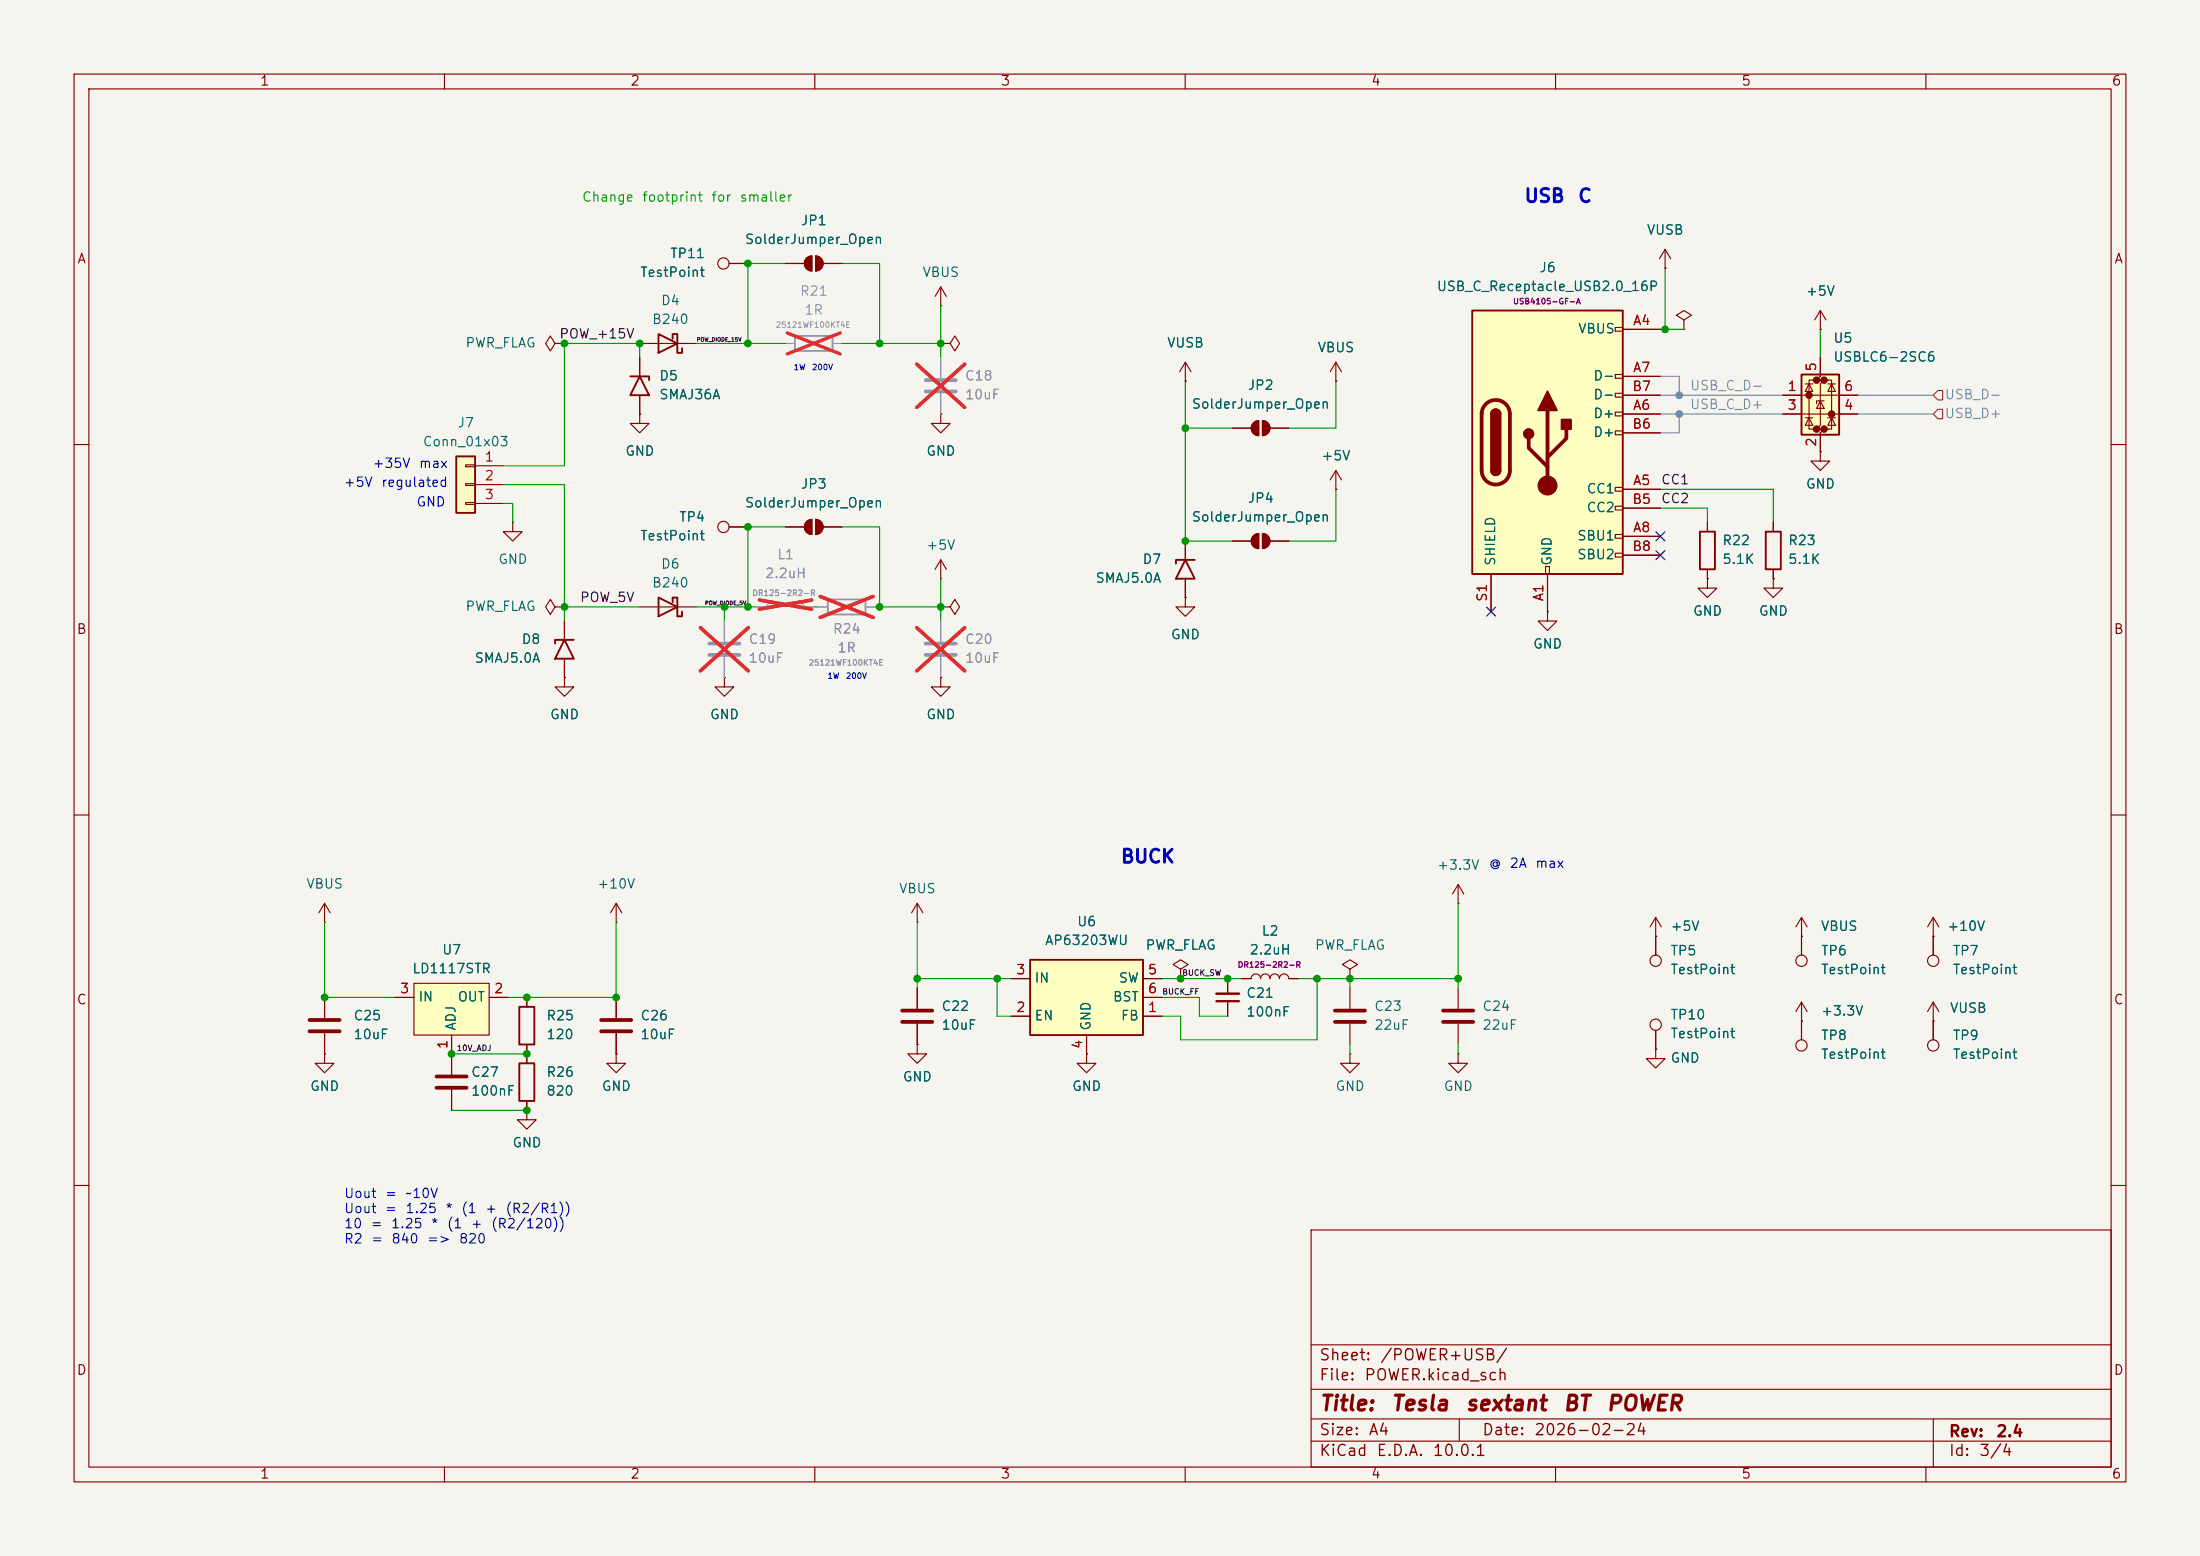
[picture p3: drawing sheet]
<svg xmlns="http://www.w3.org/2000/svg" width="297mm" height="210mm" viewBox="0 0 297 210" stroke-linecap="round" stroke-linejoin="round" font-family="sans-serif">
<path d="M0 0h297v210h-297z" fill="#f5f4ef" stroke="#f5f4ef" stroke-width=".14"/>
<g fill="none" stroke="#840000" stroke-width=".15">
<path d="M10 10h277v190h-277zM12 12h273v186h-273zM60 10v2M110 10v2M160 10v2M210 10v2M260 10v2M10 60h2M285 60h2M10 110h2M285 110h2M10 160h2"/>
<path d="M177 166h108v32h-108zM285 160h2M60 198v2M110 198v2M160 198v2M177 194.5h108M177 191.5h108M177 187.5h108M177 181.5h108M197 191.5v3M210 198v2M260 198v2"/>
<path d="M261 191.5v6.5"/>
</g>
<path d="M55.9 132.7h10.1v7h-10.1z" fill="#ffffc2"/>
<g fill="none" stroke="#840000" stroke-width=".15">
<path d="M127 78.1h.1M127 75.6l-.8 1.2M127 75.6l.8 1.2M127 75.6v2.5M166.4 73h2.5M169.2 72.3l.3-.2 .4-.1v2a1.01 1.01 0 0 1-.9-.6 1.01 1.01 0 0 1 .2-1.1zM170.4 74a1.01 1.01 0 0 0 1-1 1.01 1.01 0 0 0-1-1v2M171.4 73h2.6M180.3 66h.1M180.3 63.5l-.7 1.3M180.3 63.5l.8 1.3M180.3 63.5v2.5"/>
<path d="M245.7 61v1.2h1.3l-1.3 1.3-1.2-1.3h1.2M245.7 61h.1M127 81.9h1.3l.6-1 .6 1-.6 1-.6-1M127 81.9h.1M127 91.4v1.3h1.3l-1.3 1.3-1.3-1.3h1.3M127 91.4h.1M208.9 82.6v1.2h1.3l-1.3 1.3-1.3-1.3h1.3M208.9 82.6h.1M196.8 119.4l-.7 1.3M196.8 119.4l.8 1.3M196.8 119.4v2.5M53.3 134.6h2.6"/>
<path d="M55.9 132.7h10.1v7h-10.1zM61 139.7v2.5M66 134.6h2.6M123.8 124.5h.1M123.8 121.9l-.7 1.3M123.8 121.9l.8 1.3M123.8 121.9v2.6M167.6 132.1h1.3a.64 .64 0 0 1 .6-.7 .64 .64 0 0 1 .7 .7 .64 .64 0 0 1 .6-.7 .64 .64 0 0 1 .6 .7 .64 .64 0 0 1 .7-.7 .64 .64 0 0 1 .6 .7 .64 .64 0 0 1 .7-.7 .64 .64 0 0 1 .6 .7h1.3M182.2 130.8l1.1-.6-1.1-.7-1 .7 1 .6v1.3M182.2 132.1h.1M196.8 121.9h.1M223.5 126.4h.1"/>
<path d="M223.5 123.8v5.1M223.5 139.1v2.5M223.5 123.8l-.7 1.3M223.5 123.8l.8 1.3M123.8 141v1.2h1.3l-1.3 1.3-1.2-1.3h1.2M123.8 141h.1M146.7 142.2v1.3h1.3l-1.3 1.3-1.3-1.3h1.3M146.7 142.2h.1"/>
<circle cx="223.5" cy="129.7" r=".76"/>
<circle cx="223.5" cy="138.3" r=".76"/>
</g>
<path d="M111.8 80.9h5v2h-5z" fill="none" stroke="#9c9b98" stroke-width=".25"/>
<path d="M110.5 81.9h1.3M116.8 81.9h1.3M127 83.8v2.8M127 88.6v2.8" fill="none" stroke="#9c9b98" stroke-width=".15"/>
<path d="M110.7 80.5l7.2 2.8M117.9 80.5l-7.2 2.8M123.8 84.7l6.4 5.9M130.2 84.7l-6.4 5.9" fill="none" stroke="#e12e31" stroke-width=".46"/>
<path d="M125 86.9h4M125 88.4h4" fill="none" stroke="#9c9b98" stroke-width=".51"/>
<g fill="#840000" stroke="#840000" stroke-width=".15">
<path d="M169.2 72.3l.3-.2 .4-.1v2a1.01 1.01 0 0 1-.9-.6 1.01 1.01 0 0 1 .2-1.1z"/>
<path d="M170.4 72a1.01 1.01 0 0 1 1 1 1.01 1.01 0 0 1-1 1z"/>
</g>
<path d="M243.2 50.5h5.1v8.2h-5.1z" fill="#ffffc2"/>
<g fill="#840000" stroke="#840000" stroke-width=".51">
<circle cx="244.2" cy="53.3" r=".25"/>
<circle cx="245.2" cy="51.3" r=".25"/>
<circle cx="245.2" cy="57.9" r=".25"/>
<circle cx="246.3" cy="51.3" r=".25"/>
<circle cx="246.3" cy="57.9" r=".25"/>
<circle cx="247.3" cy="55.9" r=".25"/>
</g>
<g fill="none" stroke="#840000" stroke-width=".15">
<path d="M240.7 53.3h10.1M240.7 55.9h10.1M243.7 56.4h1M243.7 51.8h1M244.2 51.8l.5 1h-1zM244.2 56.4l.5 1h-1zM245.2 51.3h-1v6.6h1M245.7 48.3v2.5l-.5 .5h1.1l-.6 .5v5.6l-.5 .5h1.1l-.6 .5v2.6M245.7 54.1l.6 1h-1.1zM246.3 54.1h-1.1v.4M246.3 51.3h1v6.6h-1M246.8 56.4h1"/>
<path d="M246.8 51.8h1M247.3 51.8l.5 1h-1zM247.3 56.4l.5 1h-1zM160 73v2.6M160 78.1v2.5M230.5 78.1v1.3h1.3l-1.3 1.2-1.3-1.2h1.3M230.5 78.1h.1M239.4 78.1v1.3h1.3l-1.3 1.2-1.3-1.2h1.3M239.4 78.1h.1M160 80.6v1.3h1.3l-1.3 1.3-1.3-1.3h1.3M160 80.6h.1M196.8 133.4v2.7"/>
<path d="M196.8 138.2v2.8"/>
</g>
<path d="M243.2 50.5h5.1v8.2h-5.1zM160 75.6l1.3 2.5h-2.6zM161.3 75.6h-2.6v.5" fill="none" stroke="#840000" stroke-width=".25"/>
<path d="M194.8 136.4h4.1M194.8 137.9h4.1" fill="none" stroke="#840000" stroke-width=".51"/>
<path d="M198.8 41.9h20.3v35.6h-20.3z" fill="#ffffc2"/>
<g fill="none" stroke="#840000" stroke-width=".15">
<path d="M127 38.7l-.8 1.3M127 38.7l.8 1.3M127 38.7v2.6M127 55.9v1.3h1.3l-1.3 1.2-1.3-1.2h1.3M127 55.9h.1M127 41.3h.1M127 46.4h1.3l.6-1.1 .6 1.1-.6 1-.6-1M127 46.4h.1M160 51.4h.1M160 48.9l-.7 1.3M160 48.9l.8 1.3M160 48.9v2.5"/>
<path d="M166.4 57.8h2.5M169.2 57.1l.3-.2 .4-.1v2a1.01 1.01 0 0 1-.9-.6 1.01 1.01 0 0 1 .2-1.1zM170.4 56.8a1.01 1.01 0 0 1 1 1 1.01 1.01 0 0 1-1 1zM171.4 57.8h2.6M180.3 51.4h.1M180.3 48.9l-.7 1.3M180.3 48.9l.8 1.3M180.3 48.9v2.5M218.1 44.2h1v.5h-1zM218.1 50.5h1v.6h-1zM218.1 53.1h1v.5h-1zM218.1 55.6h1v.5h-1z"/>
<path d="M218.1 58.2h1v.5h-1zM219.1 44.5h5.1M219.1 55.9h5.1M219.1 50.8h5.1M219.1 58.4h5.1M219.1 53.3h5.1M245.7 44.5h.1M245.7 41.9l-.7 1.3M245.7 41.9l.8 1.3M245.7 41.9v2.6M201.3 77.5v5.1M208.7 76.5h.5v1h-.5z"/>
<path d="M208.9 77.5v5.1M218.1 65.8h1v.5h-1zM218.1 68.3h1v.5h-1zM218.1 72.1h1v.5h-1zM218.1 74.7h1v.5h-1zM219.1 66h5.1M219.1 72.4h5.1M219.1 68.6h5.1M219.1 74.9h5.1M159.4 130.8l1-.6-1-.7-1 .7 1 .6v1.3M159.4 132.1h.1"/>
</g>
<path d="M198.8 41.9h20.3v35.6h-20.3zM201.3 55.9a.64 .64 0 0 1 .6-.7 .64 .64 0 0 1 .7 .7M201.3 63.5a.64 .64 0 0 0 .6 .6 .64 .64 0 0 0 .7-.6" fill="none" stroke="#840000" stroke-width=".25"/>
<path d="M200.6 54.5a1.9 1.9 0 0 1 2.1-.4 1.9 1.9 0 0 1 1.1 1.8v7.6a1.91 1.91 0 0 1-1.9 1.9 1.91 1.91 0 0 1-1.9-1.9v-7.6a1.9 1.9 0 0 1 .6-1.4zM206.4 59.2v1.3l2.5 2.5M208.9 55.4v10.1M211.5 57.9v1.3l-2.6 2.5" fill="none" stroke="#840000" stroke-width=".51"/>
<g fill="#840000" stroke="#840000" stroke-width=".25">
<path d="M201.3 55.9h1.3v7.6h-1.3z"/>
<path d="M201.5 55.4a.64 .64 0 0 1 .7-.1 .64 .64 0 0 1 .4 .6h-1.3z"/>
<path d="M201.3 63.5h1.3a.64 .64 0 0 1-.7 .6 .64 .64 0 0 1-.6-.6z"/>
<path d="M208.9 52.8l1.3 2.6h-2.6z"/>
<path d="M210.8 56.6h1.3v1.3h-1.3z"/>
<circle cx="206.4" cy="58.5" r=".63"/>
</g>
<g fill="#840000" stroke="#840000" stroke-width=".15">
<path d="M169.2 57.1l.3-.2 .4-.1v2a1.01 1.01 0 0 1-.9-.6 1.01 1.01 0 0 1 .2-1.1z"/>
<path d="M170.4 56.8a1.01 1.01 0 0 1 1 1 1.01 1.01 0 0 1-1 1z"/>
<circle cx="208.9" cy="65.5" r="1.27"/>
</g>
<path d="M125 51.3h4M125 52.8h4" fill="none" stroke="#9c9b98" stroke-width=".51"/>
<path d="M127 48.3v2.8M127 53.1v2.8" fill="none" stroke="#9c9b98" stroke-width=".15"/>
<path d="M123.8 49.1l6.4 5.9M130.2 49.1l-6.4 5.9" fill="none" stroke="#e12e31" stroke-width=".46"/>
<path d="M139.1 129.5h15.2v10.2h-15.2z" fill="#ffffc2"/>
<path d="M85.1 50.8h2.5v.5M86.4 50.8l1.2 2.5h-2.5zM88.9 45.1l2.5 1.3-2.5 1.2zM90.8 45.7v-.6h.6v2.5h.7v-.6M76.2 86.4l1.3 2.5h-2.6zM77.5 86.4h-2.6v.5M88.9 80.6l2.5 1.3-2.5 1.3zM90.8 81.3v-.7h.6v2.6h.7v-.6M70.1 135.9h2v5.1h-2zM139.1 129.5h15.2v10.2h-15.2zM70.1 143.5h2v5.1h-2z" fill="none" stroke="#840000" stroke-width=".25"/>
<g fill="none" stroke="#840000" stroke-width=".15">
<path d="M98.4 35.6h2.6M106 35.6h2.6M108.9 34.8l.3-.2 .4-.1v2.1a1.02 1.02 0 0 1-.9-.7 1.02 1.02 0 0 1 .2-1.1zM110.1 34.5a1.02 1.02 0 0 1 1 1.1 1.02 1.02 0 0 1-1 1zM111.1 35.6h2.6M224.8 36.2h.1M224.8 33.7l-.8 1.2M224.8 33.7l.8 1.2M224.8 33.7v2.5M74.9 46.4l-.6-1.1-.6 1.1 .6 1 .6-1h1.3M76.2 46.4h.1M86.4 55.9v1.3h1.2l-1.2 1.2-1.3-1.2h1.3"/>
<path d="M86.4 55.9h.1M86.4 48.3v2.5M86.4 53.3v2.6M86.4 46.4h7.6M69.2 70.5v1.3h1.3l-1.3 1.2-1.3-1.2h1.3M69.2 70.5h.1M98.4 71.1h2.6M106 71.1h2.6M108.9 70.4l.3-.2 .4-.1v2a1.02 1.02 0 0 1-.9-.6 1.02 1.02 0 0 1 .2-1.1zM110.1 70.1a1.02 1.02 0 0 1 1 1 1.02 1.02 0 0 1-1 1zM111.1 71.1h2.6M74.9 81.9l-.6-1-.6 1 .6 1 .6-1h1.3"/>
<path d="M76.2 91.4v1.3h1.3l-1.3 1.3-1.3-1.3h1.3M76.2 91.4h.1M76.2 81.9h.1M76.2 83.8v2.6M76.2 88.9v2.5M86.4 81.9h7.6M97.8 91.4v1.3h1.3l-1.3 1.3-1.3-1.3h1.3M97.8 91.4h.1M43.8 124.5h.1M43.8 121.9v2.6M43.8 134.6v2.8M43.8 139.4v2.8"/>
<path d="M43.8 121.9l-.7 1.3M43.8 121.9l.8 1.3M71.1 134.6v1.3M83.2 124.5h.1M83.2 121.9v2.6M83.2 134.6v2.8M83.2 139.4v2.8M83.2 121.9l-.8 1.3M83.2 121.9l.7 1.3M123.8 133.4v2.7M123.8 138.2v2.8M136.5 137.2h2.6"/>
<path d="M136.5 132.1h2.6M146.7 139.7v2.5M154.3 137.2h2.5M154.3 132.1h2.5M154.3 134.6h2.5M165.7 132.1v2M165.7 135.1v2.1M182.2 133.4v2.7M182.2 138.2v2.8M243.2 126.4h.1M243.2 137.8h.1M243.2 123.8l-.8 1.3"/>
<path d="M243.2 123.8l.8 1.3M243.2 123.8v5.1M243.2 135.3v5M243.2 135.3l-.8 1.2M243.2 135.3l.8 1.2M261 137.8h.1M261 126.4h.1M261 135.3l-.8 1.2M261 135.3l.7 1.2M261 123.8v5.1M261 135.3v5M261 123.8l-.8 1.3"/>
<path d="M261 123.8l.7 1.3M43.8 142.2v1.3h1.3l-1.3 1.3-1.3-1.3h1.3M43.8 142.2h.1M61 142.2v2.8M61 147.1v2.8M71.1 149.9v1.2h1.3l-1.3 1.3-1.3-1.3h1.3M71.1 149.9h.1M71.1 141v2.5M71.1 148.6v1.3M83.2 142.2v1.3h1.3l-1.3 1.3-1.3-1.3h1.3M83.2 142.2h.1M182.2 142.2v1.3h1.3l-1.3 1.3-1.2-1.3h1.2"/>
<path d="M182.2 142.2h.1M196.8 142.2v1.3h1.3l-1.3 1.3-1.2-1.3h1.2M196.8 142.2h.1M223.5 141.6v1.3h1.3l-1.3 1.2-1.3-1.2h1.3M223.5 141.6h.1"/>
<circle cx="97.7" cy="35.6" r=".76"/>
<circle cx="97.7" cy="71.1" r=".76"/>
<circle cx="243.2" cy="129.7" r=".76"/>
<circle cx="261" cy="129.7" r=".76"/>
<circle cx="243.2" cy="141.1" r=".76"/>
<circle cx="261" cy="141.1" r=".76"/>
</g>
<path d="M41.8 137.7h4M41.8 139.2h4M81.2 137.7h4M81.2 139.2h4M121.8 136.4h4.1M121.8 137.9h4.1M180.2 136.4h4.1M180.2 137.9h4.1M58.9 145.3h4.1M58.9 146.8h4.1" fill="none" stroke="#840000" stroke-width=".51"/>
<path d="M164.2 135.1h3.1" fill="none" stroke="#840000" stroke-width=".3"/>
<path d="M164.2 134.1h3.1" fill="none" stroke="#840000" stroke-width=".33"/>
<path d="M107.3 45.3h5.1v2.1h-5.1z" fill="none" stroke="#9c9b98" stroke-width=".25"/>
<path d="M106 46.4h1.3M112.4 46.4h1.3M97.8 83.8v2.8M97.8 88.6v2.8M102.2 81.9h1.3a.64 .64 0 0 1 .6-.6 .64 .64 0 0 1 .7 .6 .64 .64 0 0 1 .6-.6 .64 .64 0 0 1 .6 .6 .64 .64 0 0 1 .7-.6 .64 .64 0 0 1 .6 .6 .64 .64 0 0 1 .6-.6 .64 .64 0 0 1 .7 .6h1.3" fill="none" stroke="#9c9b98" stroke-width=".15"/>
<path d="M106.3 44.9l7.1 2.9M113.4 44.9l-7.1 2.9M94.6 84.7l6.4 5.9M101 84.7l-6.4 5.9M102.5 81l7.1 1.2M109.6 81l-7.1 1.2" fill="none" stroke="#e12e31" stroke-width=".46"/>
<g fill="#840000" stroke="#840000" stroke-width=".15">
<path d="M108.9 34.8l.3-.2 .4-.1v2.1a1.02 1.02 0 0 1-.9-.7 1.02 1.02 0 0 1 .2-1.1z"/>
<path d="M110.1 34.5a1.02 1.02 0 0 1 1 1.1 1.02 1.02 0 0 1-1 1z"/>
<path d="M108.9 70.4l.3-.2 .4-.1v2a1.02 1.02 0 0 1-.9-.6 1.02 1.02 0 0 1 .2-1.1z"/>
<path d="M110.1 70.1a1.02 1.02 0 0 1 1 1 1.02 1.02 0 0 1-1 1z"/>
</g>
<path d="M95.8 86.9h4M95.8 88.4h4" fill="none" stroke="#9c9b98" stroke-width=".51"/>
<path d="M61.6 61.6h2.5v7.6h-2.5z" fill="#ffffc2"/>
<path d="M61.6 61.6h2.5v7.6h-2.5zM229.5 71.8h2v5h-2zM238.4 71.8h2v5h-2z" fill="none" stroke="#840000" stroke-width=".25"/>
<g fill="none" stroke="#840000" stroke-width=".15">
<path d="M98.4 35.6h2.6M106 35.6h2.6M111.1 35.6h2.6M224.8 36.2h.1M86.4 55.9h.1M86.4 48.3v2.5M86.4 53.3v2.6M127 55.9h.1M160 51.4h.1M166.4 57.8h2.5M171.4 57.8h2.6M180.3 51.4h.1"/>
<path d="M219.1 53.3h5.1M219.1 55.9h5.1M219.1 44.5h5.1M219.1 50.8h5.1M219.1 58.4h5.1M227.3 43.2l1-.7-1-.6-1 .6 1 .7v1.3M227.3 44.5h.1M240.7 53.3h2.5M240.7 55.9h2.5M245.7 44.5h.1M245.7 48.3v2.5M245.7 58.4v2.6"/>
<path d="M248.3 53.3h2.5M248.3 55.9h2.5M62.9 62.7h1.2v.3h-1.2zM62.9 65.3h1.2v.2h-1.2zM62.9 67.8h1.2v.3h-1.2zM64.1 62.9h3.8M64.1 65.4h3.8M64.1 67.9h3.8M98.4 71.1h2.6M106 71.1h2.6M111.1 71.1h2.6M160 73v2.6"/>
<path d="M160 78.1v2.5M166.4 73h2.5M171.4 73h2.6M180.3 66h.1M201.3 77.5v5.1M208.9 77.5v5.1M219.1 66h5.1M219.1 72.4h5.1M219.1 68.6h5.1M219.1 74.9h5.1M230.5 78.1h.1M230.5 70.5v1.3"/>
<path d="M230.5 76.8v1.3M239.4 78.1h.1M239.4 70.5v1.3M239.4 76.8v1.3M245.7 61h.1M76.2 91.4h.1M76.2 83.8v2.6M76.2 88.9v2.5M97.8 91.4h.1M127 91.4h.1M160 80.6h.1M208.9 82.6h.1"/>
<path d="M43.8 134.6v2.8M43.8 139.4v2.8M53.3 134.6h2.6M61 139.7v5.3M66 134.6h2.6M71.1 134.6v1.3M83.2 134.6v2.8M83.2 139.4v2.8M123.8 133.4v2.7M123.8 138.2v2.8M136.5 132.1h2.6M136.5 137.2h2.6"/>
<path d="M146.7 139.7v2.5M154.3 134.6h2.5M154.3 132.1h2.5M154.3 137.2h2.5M159.4 132.1h.1M165.7 132.1v2M165.7 135.1v2.1M167.6 132.1h1.3M174 132.1h1.3M223.5 126.4h.1M223.5 126.4v2.5M223.5 139.1v2.5"/>
<path d="M243.2 126.4h.1M243.2 137.8h.1M243.2 126.4v2.5M243.2 137.8v2.5M261 137.8h.1M261 126.4h.1M261 126.4v2.5M261 137.8v2.5M43.8 142.2h.1M61 147.1v2.8M71.1 149.9h.1M71.1 141v2.5"/>
<path d="M71.1 148.6v1.3M83.2 142.2h.1M123.8 141h.1M146.7 142.2h.1M223.5 141.6h.1"/>
</g>
<path d="M261.6 55.2h.7v1.3h-.7l-.6-.6zM261.6 52.7h.7v1.3h-.7l-.6-.7z" fill="none" stroke="#725600" stroke-width=".15"/>
<g fill="none" stroke="#009600" stroke-width=".15">
<path d="M106 35.6h-5v10.8M113.7 35.6h5v10.8M224.8 36.2v8.3M86.4 48.3v-1.9h-10.2v16.5h-8.3M94 46.4h12M113.7 46.4h13.3M127 41.3v7M160 57.8h6.4M160 51.4v21.6h6.4M180.3 51.4v6.4h-6.3M224.2 44.5h3.1M245.7 44.5v3.8"/>
<path d="M67.9 65.4h8.3v18.4M67.9 67.9h1.3v2.6M106 71.1h-5v10.8M113.7 71.1h5v10.8M127 78.1v5.7M180.3 66v7h-6.3M224.2 68.6h6.3v1.9M224.2 66h15.2v4.5M76.2 81.9h10.2M94 81.9h8.2M97.8 81.9v1.9M109.9 81.9h.6"/>
<path d="M118.1 81.9h8.9M43.8 124.5v10.1h9.5M83.2 124.5v10.1h-14.6M123.8 132.1h12.7M123.8 124.5v8.9M134.6 132.1v5.1h1.9M156.8 132.1h10.8M156.8 134.6h5.1v2.6h3.8M175.3 132.1h21.5M177.8 132.1v8.2h-18.4v-3.1h-2.6M182.2 132.1v1.3M196.8 121.9v11.5"/>
<path d="M61 149.9h10.1M61 142.2h10.1M182.2 141v1.2M196.8 141v1.2"/>
</g>
<path d="M224.2 50.8h2.5v2.5M224.2 53.3h16.5M224.2 55.9h16.5M226.7 55.9v2.5h-2.5M250.8 53.3h10.2M250.8 55.9h10.2" fill="none" stroke="#737ec2" stroke-width=".15"/>
<path d="M223.5 74.3l1.3 1.2M223.5 71.8l1.3 1.2M224.8 74.3l-1.3 1.2M224.8 71.8l-1.3 1.2M200.7 81.9l1.2 1.3M201.9 81.9l-1.2 1.3" fill="none" stroke="#000084" stroke-width=".15"/>
<path d="M127 48.3v2.8M127 53.1v2.8M97.8 83.8v2.8M97.8 88.6v2.8M102.2 81.9h1.3M108.6 81.9h1.3M110.5 81.9h1.3M116.8 81.9h1.3M127 83.8v2.8M127 88.6v2.8" fill="none" stroke="#9c9b98" stroke-width=".15"/>
<path d="M123.8 49.1l6.4 5.9M130.2 49.1l-6.4 5.9M94.6 84.7l6.4 5.9M101 84.7l-6.4 5.9M102.5 81l7.1 1.2M109.6 81l-7.1 1.2M110.7 80.5l7.2 2.8M117.9 80.5l-7.2 2.8M123.8 84.7l6.4 5.9M130.2 84.7l-6.4 5.9" fill="none" stroke="#e12e31" stroke-width=".46"/>
<g fill="#009600" stroke="#009600" stroke-width=".14">
<circle cx="118.7" cy="81.9" r=".46"/>
<circle cx="127" cy="81.9" r=".46"/>
<circle cx="118.7" cy="46.4" r=".46"/>
<circle cx="160" cy="57.8" r=".46"/>
<circle cx="160" cy="73" r=".46"/>
<circle cx="127" cy="46.4" r=".46"/>
<circle cx="71.1" cy="149.9" r=".46"/>
<circle cx="71.1" cy="134.6" r=".46"/>
<circle cx="97.8" cy="81.9" r=".46"/>
<circle cx="61" cy="142.2" r=".46"/>
<circle cx="43.8" cy="134.6" r=".46"/>
<circle cx="71.1" cy="142.2" r=".46"/>
<circle cx="83.2" cy="134.6" r=".46"/>
<circle cx="196.8" cy="132.1" r=".46"/>
<circle cx="182.2" cy="132.1" r=".46"/>
<circle cx="159.4" cy="132.1" r=".46"/>
<circle cx="134.6" cy="132.1" r=".46"/>
<circle cx="165.7" cy="132.1" r=".46"/>
<circle cx="177.8" cy="132.1" r=".46"/>
<circle cx="123.8" cy="132.1" r=".46"/>
<circle cx="76.2" cy="81.9" r=".46"/>
<circle cx="101" cy="71.1" r=".46"/>
<circle cx="86.4" cy="46.4" r=".46"/>
<circle cx="101" cy="46.4" r=".46"/>
<circle cx="76.2" cy="46.4" r=".46"/>
<circle cx="101" cy="35.6" r=".46"/>
<circle cx="101" cy="81.9" r=".46"/>
<circle cx="224.8" cy="44.5" r=".46"/>
</g>
<g fill="#737ec2" stroke="#737ec2" stroke-width=".14">
<circle cx="226.7" cy="55.9" r=".46"/>
<circle cx="226.7" cy="53.3" r=".46"/>
</g>
<g font-size="2" fill="#840000">
<text x="178" y="190.9">Title:</text>
<text x="187.7" y="190.9">Tesla</text>
<text x="197.7" y="190.9">sextant</text>
<text x="210.9" y="190.9">BT</text>
<text x="216.7" y="190.9">POWER</text>
</g>
<g font-size="1.8" fill="#0000c2">
<text x="205.7" y="27.8">USB</text>
<text x="212.9" y="27.8">C</text>
<text x="151.2" y="116.9">BUCK</text>
</g>
<g font-size="1.5" fill="#840000">
<text x="178" y="184">Sheet:</text>
<text x="186.2" y="184">/POWER+USB/</text>
<text x="178" y="186.7">File:</text>
<text x="184.1" y="186.7">POWER.kicad_sch</text>
<text x="178" y="196.9">KiCad</text>
<text x="178" y="194.1">Size:</text>
<text x="184.7" y="194.1">A4</text>
<text x="185.7" y="196.9">E.D.A.</text>
<text x="193.3" y="196.9">10.0.1</text>
<text x="200" y="194.1">Date:</text>
<text x="207" y="194.1">2026-02-24</text>
<text x="263" y="194.3">Rev:</text>
<text x="263" y="196.9">Id:</text>
<text x="267.1" y="196.9">3/4</text>
<text x="269.4" y="194.3">2.4</text>
</g>
<g font-size="1.3" fill="#840000">
<text x="35" y="11.9">1</text>
<text x="85" y="11.9">2</text>
<text x="135" y="11.9">3</text>
<text x="185" y="11.9">4</text>
<text x="235" y="11.9">5</text>
<text x="285" y="11.9">6</text>
<text x="10.3" y="35.9">A</text>
<text x="285.3" y="35.9">A</text>
<text x="10.3" y="85.9">B</text>
<text x="285.3" y="85.9">B</text>
<text x="10.3" y="135.9">C</text>
<text x="285.3" y="135.9">C</text>
<text x="10.3" y="185.9">D</text>
<text x="285.3" y="185.9">D</text>
<text x="35" y="199.9">1</text>
<text x="85" y="199.9">2</text>
<text x="135" y="199.9">3</text>
<text x="185" y="199.9">4</text>
<text x="235" y="199.9">5</text>
<text x="285" y="199.9">6</text>
</g>
<g font-size="1.3" fill="#00c200">
<text x="78.5" y="27.5">Change</text>
<text x="86.6" y="27.5">footprint</text>
<text x="95.9" y="27.5">for</text>
<text x="99.8" y="27.5">smaller</text>
</g>
<g font-size="1.3" fill="#006464">
<text x="90.4" y="35.2">TP11</text>
<text x="100.5" y="33.2">SolderJumper_Open</text>
<text x="108" y="30.7">JP1</text>
<text x="222.2" y="32">VUSB</text>
<text x="86.3" y="37.7">TestPoint</text>
<text x="89.1" y="41.5">D4</text>
<text x="124.4" y="37.7">VBUS</text>
<text x="193.9" y="39.6">USB_C_Receptacle_USB2.0_16P</text>
<text x="207.7" y="37.1">J6</text>
<text x="243.7" y="40.2">+5V</text>
<text x="62.7" y="47.2">PWR_FLAG</text>
<text x="87.9" y="44">B240</text>
<text x="157.5" y="47.2">VUSB</text>
<text x="177.8" y="47.9">VBUS</text>
<text x="213" y="45.3">VBUS</text>
<text x="247.4" y="46.6">U5</text>
<text x="88.9" y="51.7">D5</text>
<text x="168.4" y="52.9">JP2</text>
<text x="215" y="51.7">D-</text>
<text x="247.4" y="49.1">USBLC6-2SC6</text>
<text x="61.7" y="58">J7</text>
<text x="88.9" y="54.2">SMAJ36A</text>
<text x="160.8" y="55.5">SolderJumper_Open</text>
<text x="215" y="56.7">D+</text>
<text x="215" y="59.3">D+</text>
<text x="215" y="54.2">D-</text>
<text x="57" y="60.6">Conn_01x03</text>
<text x="84.3" y="61.8">GND</text>
<text x="125" y="61.8">GND</text>
<text x="178.3" y="62.5">+5V</text>
<text x="91.6" y="70.7">TP4</text>
<text x="100.5" y="68.8">SolderJumper_Open</text>
<text x="108" y="66.3">JP3</text>
<text x="160.8" y="70.7">SolderJumper_Open</text>
<text x="168.4" y="68.2">JP4</text>
<text x="214.1" y="66.9">CC1</text>
<text x="214.1" y="69.4">CC2</text>
<text x="243.7" y="66.3">GND</text>
<text x="67.2" y="76.4">GND</text>
<text x="86.3" y="73.3">TestPoint</text>
<text x="89.1" y="77.1">D6</text>
<text x="125" y="74.5">+5V</text>
<text x="154.2" y="76.4">D7</text>
<text x="202.2" y="76.5" transform="rotate(-90 202.2 76.5)">SHIELD</text>
<text x="209.8" y="76.5" transform="rotate(-90 209.8 76.5)">GND</text>
<text x="212.8" y="73.3">SBU1</text>
<text x="212.8" y="75.8">SBU2</text>
<text x="232.4" y="73.9">R22</text>
<text x="232.4" y="76.4">5.1K</text>
<text x="241.3" y="73.9">R23</text>
<text x="241.3" y="76.4">5.1K</text>
<text x="62.7" y="82.8">PWR_FLAG</text>
<text x="87.9" y="79.6">B240</text>
<text x="147.8" y="79">SMAJ5.0A</text>
<text x="228.5" y="83.4">GND</text>
<text x="237.4" y="83.4">GND</text>
<text x="64" y="89.8">SMAJ5.0A</text>
<text x="70.3" y="87.2">D8</text>
<text x="158" y="86.6">GND</text>
<text x="206.9" y="87.9">GND</text>
<text x="74.2" y="97.4">GND</text>
<text x="95.8" y="97.4">GND</text>
<text x="125" y="97.4">GND</text>
<text x="193.9" y="117.7">+3.3V</text>
<text x="41.3" y="120.2">VBUS</text>
<text x="80.5" y="120.2">+10V</text>
<text x="121.3" y="120.9">VBUS</text>
<text x="145.3" y="125.3">U6</text>
<text x="225.4" y="126">+5V</text>
<text x="245.7" y="126">VBUS</text>
<text x="262.8" y="126">+10V</text>
<text x="55.6" y="131.7">LD1117STR</text>
<text x="59.6" y="129.1">U7</text>
<text x="141" y="127.9">AP63203WU</text>
<text x="154.6" y="128.5">PWR_FLAG</text>
<text x="168.6" y="129.1">2.2uH</text>
<text x="170.2" y="126.6">L2</text>
<text x="177.4" y="128.5">PWR_FLAG</text>
<text x="225.4" y="129.3">TP5</text>
<text x="225.4" y="131.8">TestPoint</text>
<text x="245.8" y="129.3">TP6</text>
<text x="245.8" y="131.8">TestPoint</text>
<text x="263.5" y="129.3">TP7</text>
<text x="263.5" y="131.8">TestPoint</text>
<text x="56.4" y="135.5">IN</text>
<text x="61.7" y="135.5">OUT</text>
<text x="127" y="136.8">C22</text>
<text x="139.6" y="132.9">IN</text>
<text x="150.1" y="135.5">BST</text>
<text x="150.9" y="132.9">SW</text>
<text x="168.2" y="137.5">100nF</text>
<text x="168.2" y="135">C21</text>
<text x="185.4" y="136.8">C23</text>
<text x="200" y="136.8">C24</text>
<text x="225.4" y="137.9">TP10</text>
<text x="245.8" y="137.4">+3.3V</text>
<text x="263.2" y="137">VUSB</text>
<text x="47.6" y="138">C25</text>
<text x="47.6" y="140.6">10uF</text>
<text x="61.8" y="139.2" transform="rotate(-90 61.8 139.2)">ADJ</text>
<text x="73.7" y="140.6">120</text>
<text x="73.7" y="138">R25</text>
<text x="86.4" y="138">C26</text>
<text x="86.4" y="140.6">10uF</text>
<text x="127" y="139.3">10uF</text>
<text x="139.6" y="138">EN</text>
<text x="147.5" y="139.2" transform="rotate(-90 147.5 139.2)">GND</text>
<text x="151.2" y="138">FB</text>
<text x="185.4" y="139.3">22uF</text>
<text x="200" y="139.3">22uF</text>
<text x="225.4" y="140.4">TestPoint</text>
<text x="225.4" y="143.7">GND</text>
<text x="245.8" y="140.7">TP8</text>
<text x="245.8" y="143.2">TestPoint</text>
<text x="263.5" y="140.7">TP9</text>
<text x="263.5" y="143.2">TestPoint</text>
<text x="41.8" y="147.5">GND</text>
<text x="63.5" y="148.2">100nF</text>
<text x="63.5" y="145.6">C27</text>
<text x="73.7" y="148.2">820</text>
<text x="73.7" y="145.6">R26</text>
<text x="81.1" y="147.5">GND</text>
<text x="121.8" y="146.3">GND</text>
<text x="144.6" y="147.5">GND</text>
<text x="180.2" y="147.5">GND</text>
<text x="194.8" y="147.5">GND</text>
<text x="69.1" y="155.2">GND</text>
</g>
<g font-size="1.3" fill="#939391">
<text x="107.9" y="40.2">R21</text>
<text x="108.5" y="42.8">1R</text>
<text x="130.2" y="51.7">C18</text>
<text x="130.2" y="54.2">10uF</text>
<text x="104.8" y="75.8">L1</text>
<text x="103.2" y="78.3">2.2uH</text>
<text x="101" y="87.2">C19</text>
<text x="101" y="89.8">10uF</text>
<text x="112.4" y="85.8">R24</text>
<text x="113" y="88.4">1R</text>
<text x="130.2" y="87.2">C20</text>
<text x="130.2" y="89.8">10uF</text>
</g>
<g font-size="1.3" fill="#0f0f0f">
<text x="75.4" y="46">POW_+15V</text>
<text x="224.2" y="65.7">CC1</text>
<text x="224.2" y="68.2">CC2</text>
<text x="78.2" y="81.6">POW_5V</text>
</g>
<g font-size="1.3" fill="#a90000">
<text x="220.4" y="44.2">A4</text>
<text x="220.3" y="53.1">B7</text>
<text x="220.4" y="50.5">A7</text>
<text x="241.2" y="53.1">1</text>
<text x="245.5" y="50.2" transform="rotate(-90 245.5 50.2)">5</text>
<text x="248.8" y="53.1">6</text>
<text x="220.3" y="58.2">B6</text>
<text x="220.4" y="55.6">A6</text>
<text x="241.2" y="55.6">3</text>
<text x="248.8" y="55.6">4</text>
<text x="65.3" y="62.6">1</text>
<text x="65.3" y="65.2">2</text>
<text x="220.4" y="65.8">A5</text>
<text x="245.5" y="60.4" transform="rotate(-90 245.5 60.4)">2</text>
<text x="65.3" y="67.7">3</text>
<text x="220.3" y="68.3">B5</text>
<text x="220.3" y="74.7">B8</text>
<text x="220.4" y="72.1">A8</text>
<text x="201" y="81.3" transform="rotate(-90 201 81.3)">S1</text>
<text x="208.7" y="81.3" transform="rotate(-90 208.7 81.3)">A1</text>
<text x="137.1" y="131.8">3</text>
<text x="154.9" y="131.8">5</text>
<text x="53.9" y="134.4">3</text>
<text x="66.6" y="134.4">2</text>
<text x="137.1" y="136.9">2</text>
<text x="154.9" y="136.9">1</text>
<text x="154.9" y="134.4">6</text>
<text x="60.7" y="141.7" transform="rotate(-90 60.7 141.7)">1</text>
<text x="146.4" y="141.7" transform="rotate(-90 146.4 141.7)">4</text>
</g>
<g font-size="1.3" fill="#737ec2">
<text x="228.1" y="53">USB_C_D-</text>
<text x="228.1" y="55.5">USB_C_D+</text>
<text x="262.4" y="56.7">USB_D+</text>
<text x="262.4" y="54.2">USB_D-</text>
</g>
<g font-size="1.3" fill="#0000c2">
<text x="50.2" y="63.5">+35V</text>
<text x="56.5" y="63.5">max</text>
<text x="46.3" y="66">+5V</text>
<text x="51.4" y="66">regulated</text>
<text x="56.1" y="68.7">GND</text>
<text x="200.9" y="117.5">@</text>
<text x="203.7" y="117.5">2A</text>
<text x="207.2" y="117.5">max</text>
<text x="46.4" y="162">Uout</text>
<text x="46.4" y="164.1">Uout</text>
<text x="46.4" y="166.1">10</text>
<text x="49.9" y="166.1">=</text>
<text x="51.9" y="162">=</text>
<text x="51.9" y="164.1">=</text>
<text x="52.7" y="166.1">1.25</text>
<text x="54.6" y="162">~10V</text>
<text x="54.6" y="164.1">1.25</text>
<text x="58.1" y="166.1">*</text>
<text x="60" y="164.1">*</text>
<text x="60.2" y="166.1">(1</text>
<text x="62.2" y="164.1">(1</text>
<text x="63.5" y="166.1">+</text>
<text x="65.4" y="164.1">+</text>
<text x="66.2" y="166.1">(R2/120))</text>
<text x="68.1" y="164.1">(R2/R1))</text>
<text x="46.4" y="168.1">R2</text>
<text x="50" y="168.1">=</text>
<text x="52.7" y="168.1">840</text>
<text x="57.5" y="168.1">=&gt;</text>
<text x="61.9" y="168.1">820</text>
</g>
<g font-size=".8" fill="#840084">
<text x="204.2" y="41.2">USB4105-GF-A</text>
<text x="167" y="130.8">DR125-2R2-R</text>
</g>
<g font-size=".8" fill="#9c9b98">
<text x="104.7" y="44.4">25121WF100KT4E</text>
<text x="101.5" y="80.6">DR125-2R2-R</text>
<text x="109.1" y="90">25121WF100KT4E</text>
</g>
<g font-size=".8" fill="#0000c2">
<text x="107.1" y="50.1">1W</text>
<text x="109.6" y="50.1">200V</text>
<text x="111.6" y="91.8">1W</text>
<text x="114.1" y="91.8">200V</text>
</g>
<g font-size=".8" fill="#0f0f0f">
<text x="159.5" y="131.9">BUCK_SW</text>
<text x="156.8" y="134.4">BUCK_FF</text>
<text x="61.6" y="142">10V_ADJ</text>
</g>
<g font-size=".5" fill="#0f0f0f">
<text x="94" y="46.2">POW_DIODE_15V</text>
<text x="95.1" y="81.8">POW_DIODE_5V</text>
</g>
</svg>
